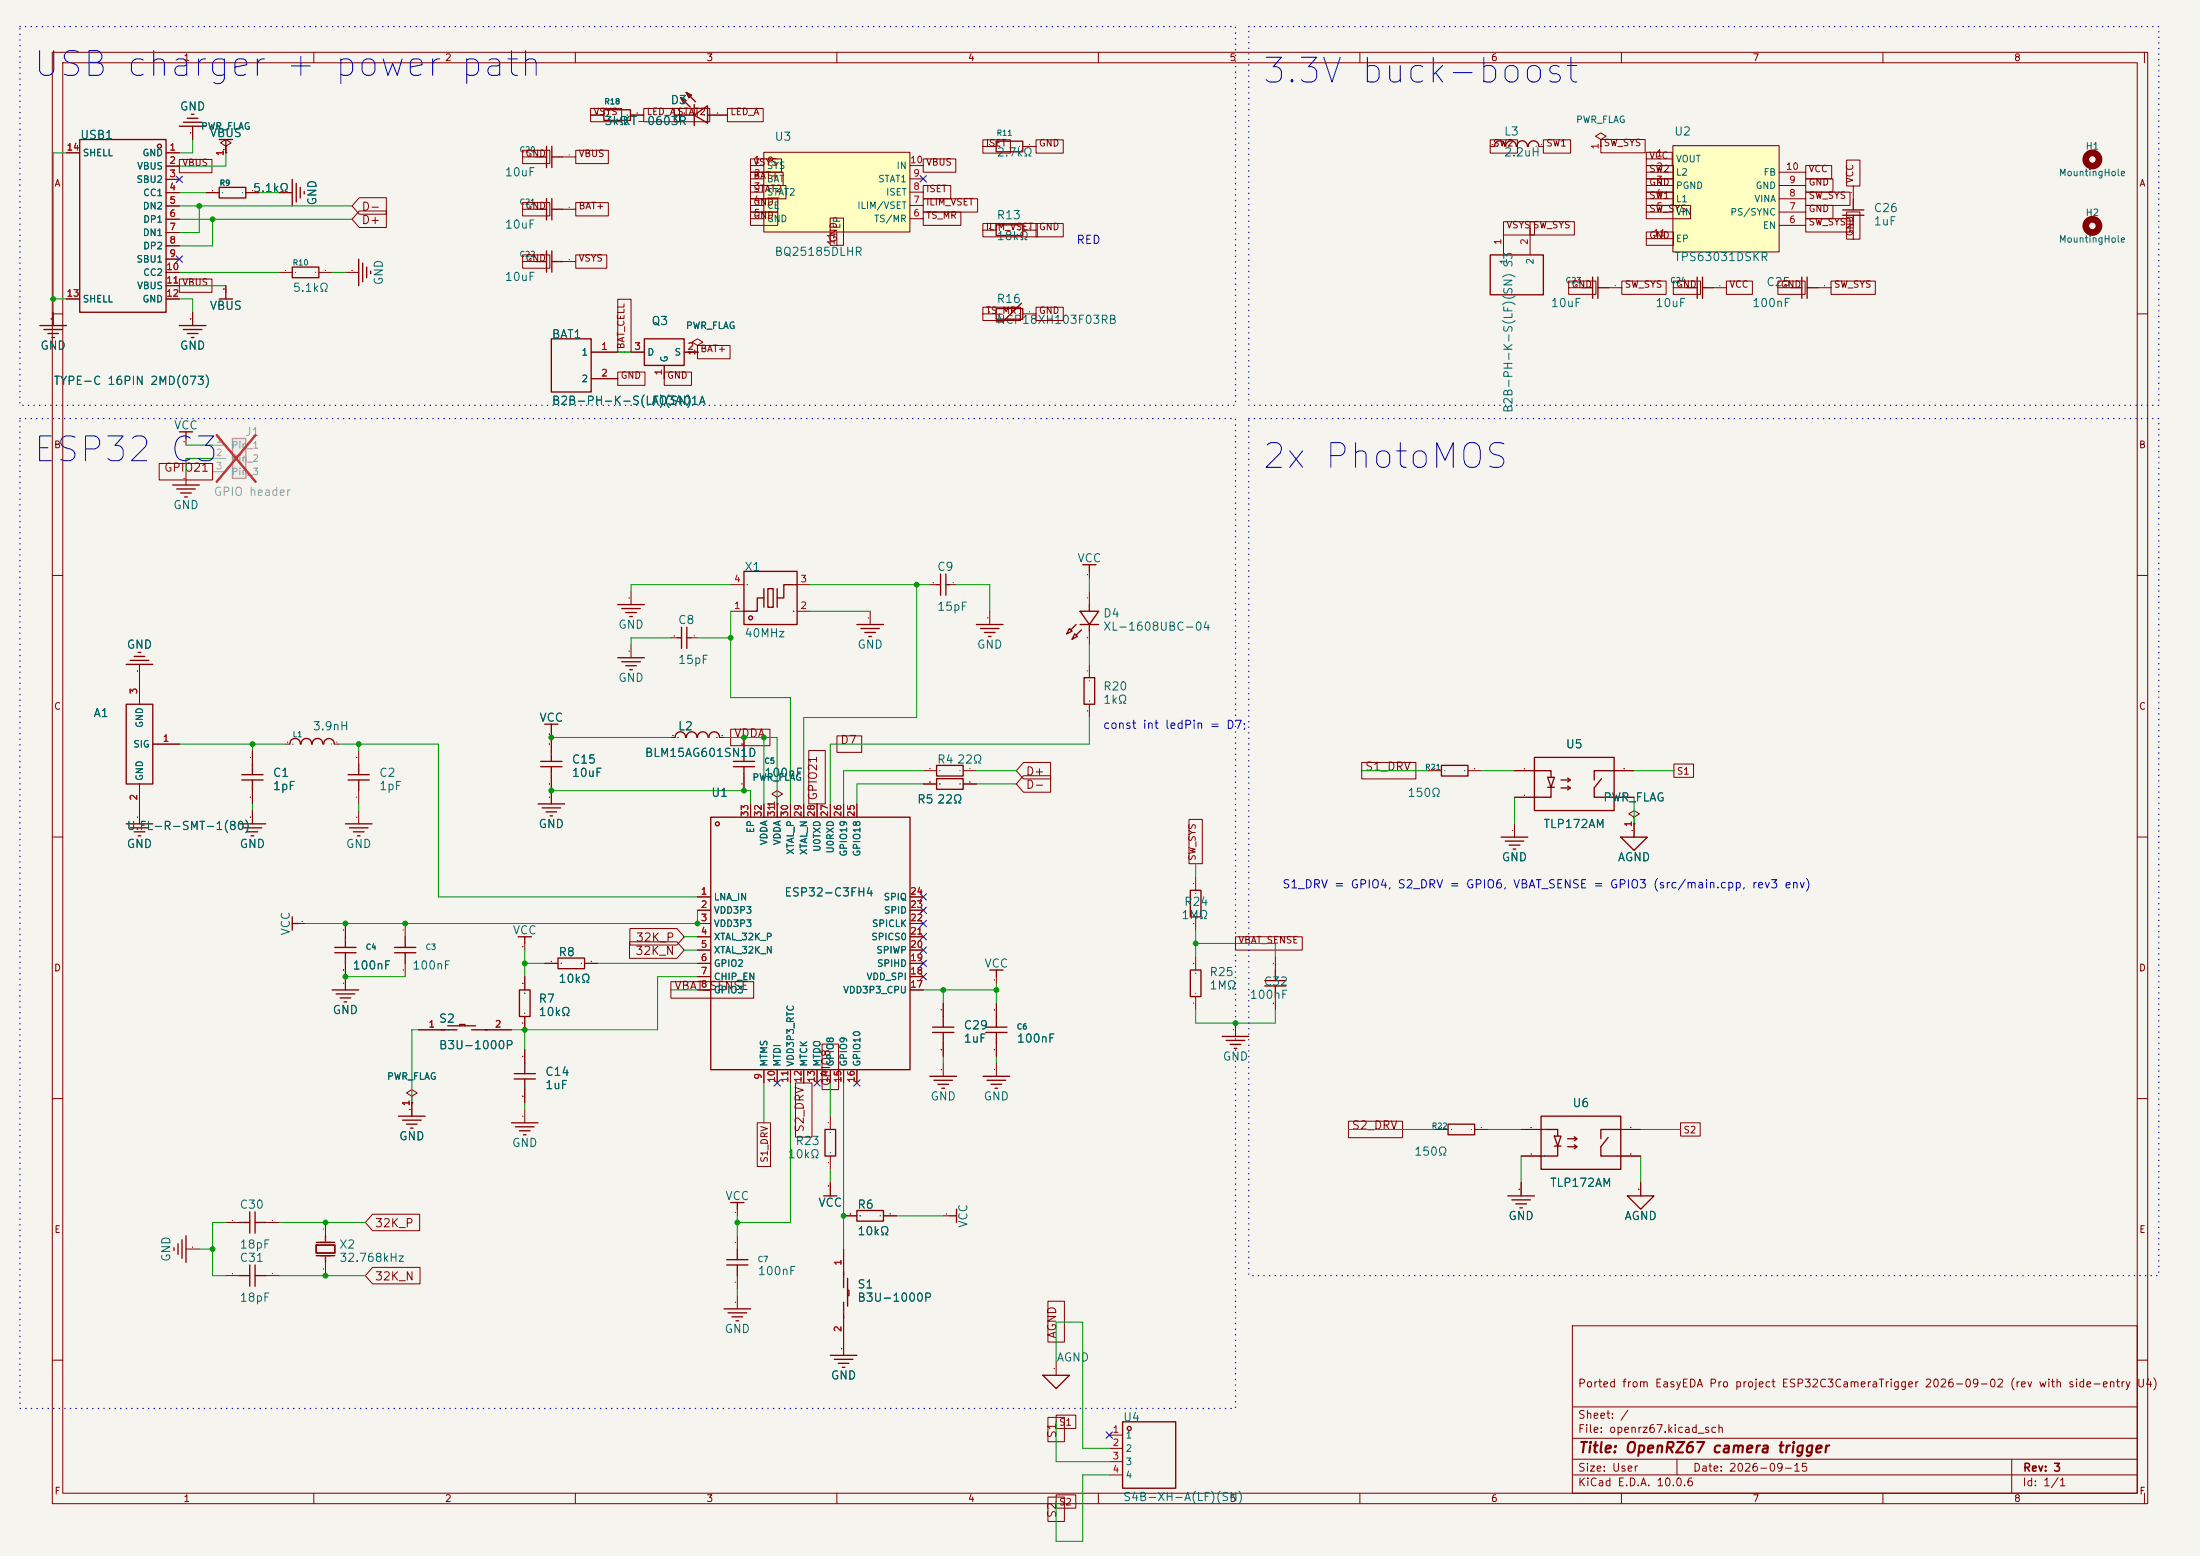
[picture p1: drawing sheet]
<svg xmlns="http://www.w3.org/2000/svg" width="421mm" height="297mm" viewBox="0 0 421 297" stroke-linecap="round" stroke-linejoin="round" font-family="sans-serif">
<path d="M0 0h420.6v297.4h-420.6z" fill="#f5f4ef" stroke="#f5f4ef" stroke-width=".19"/>
<g fill="none" stroke="#840000" stroke-width=".19">
<path d="M10 10h400.6v277.4h-400.6zM12 12h396.6v273.4h-396.6zM60 10v2M110 10v2M160 10v2M210 10v2M260 10v2M310 10v2M360 10v2M410 10v2M39.4 36.8h2.5M47 36.8h2.5"/>
<path d="M53.3 36.8h2.6M36.8 59.7v2.5M43.2 54.6v1.3M53.3 52.1h2.6M61 52.1h2.5M66 52.1h2.6M10 60h2M408.6 60h2M10 110h2M408.6 110h2M10 160h2M48.3 143.5v2.6"/>
<path d="M48.3 151.1v2.6M48.3 154.9v2.6M54.6 142.2h.8M64 142.2h.8M68.6 143.5v2.6M68.6 151.1v2.6M68.6 154.9v2.6M143.5 153.7v2.5M146 153.7v2.5M148.6 153.7v2.5M151.1 153.7v2.5M153.7 153.7v2.5"/>
<path d="M156.2 153.7v2.5M158.7 153.7v2.5M161.3 153.7v2.5M163.8 153.7v2.5M176.5 147.3h2.6M184.1 147.3h2.6M289.6 147.3h3.8M289.6 152.4h3.8M308.6 147.3h3.8M308.6 152.4h3.8M408.6 160h2M57.1 176.5h1.3"/>
<path d="M66 176.5v2.6M77.5 176.5v2.6M133.3 176.5h2.6M133.3 171.5h2.6M133.3 174h2.6M133.3 179.1h2.6M174 176.5h2.5M174 171.5h2.5M174 174h2.5M174 179.1h2.5M66 184.2v5M77.5 184.2v2.5"/>
<path d="M80 196.9h5.1M92.7 196.9h5.1M100.3 180.3v1.3M104.1 184.2h2.6M111.8 184.2h2.5M133.3 184.2h2.6M133.3 181.6h2.6M133.3 186.7h2.6M133.3 189.2h2.6M174 184.2h2.5M174 181.6h2.5M174 186.7h2.5"/>
<path d="M174 189.2h2.5M180.3 191.8v2.5M180.3 199.4v2.5M190.5 186.7v1.3M190.5 191.8v2.5M190.5 199.4v2.5M228.6 182.9v2.5M228.6 190.5v2.5M236.2 195.6v2.5M10 210h2M78.7 209.5l1.1-.6-1.1-.6-1 .6 1 .6v1.3M78.7 210.8h.1"/>
<path d="M78.7 210.8v2.6M100.3 200.7v2.5M100.3 208.3v2.5M100.3 212.1v2.5M146 204.5v2.5M148.6 204.5v2.5M151.1 204.5v2.5M153.7 204.5v2.5M156.2 204.5v2.5M158.7 204.5v2.5M161.3 204.5v2.5M163.8 204.5v2.5"/>
<path d="M180.3 203.2v2.5M190.5 203.2v2.5M274.3 215.9h2.6M281.9 215.9h2.6M290.8 215.9h3.8M309.9 215.9h3.8M408.6 210h2M35.6 238.8h2.5M43.2 233.7h2.5M50.8 233.7h2.5M62.2 233.7v2.5M161.3 238.8v5"/>
<path d="M180.3 232.4h1.3M290.8 221h3.8M309.9 221h3.8M313.7 226.1v2.5M10 260h2M62.2 241.3v2.5M161.3 251.5v7.6M300.6 253.4h108v32h-108zM408.6 260h2M201.9 260.3v2.6M300.6 278.9h108M300.6 274.9h108"/>
<path d="M300.6 268.9h108M320.6 278.9v3M384.6 278.9v6.5M60 285.4v2M110 285.4v2M160 285.4v2M210 285.4v2M260 285.4v2M300.6 281.9h108M310 285.4v2M360 285.4v2M410 285.4v2"/>
</g>
<g fill="none" stroke="#840000" stroke-width=".25">
<path d="M41.9 35.8h5.1v2h-5.1zM55.9 34.3v5.1M56.6 35.1v3.5M57.4 35.8v2M58.2 36.6v.5M41.9 57.2h2.5M43.2 55.9v1.3M55.9 51.1h5.1v2h-5.1zM68.6 49.5v5.1M69.3 50.3v3.5M70.1 51.1v2M70.9 51.8v.5"/>
<path d="M34.3 62.2h5.1M35.1 63h3.5M35.8 63.8h2M36.6 64.5h.5M45.7 157.5h5.1M46.2 149.1h4.1M46.2 148.1h4.1M46.5 158.2h3.5M47.2 159h2.1M48 159.8h.5M48.3 146.1v2M48.3 149.1v2"/>
<path d="M55.4 142.2a1.01 1.01 0 0 1 1-1.1 1.01 1.01 0 0 1 1 1.1M57.6 142.2a1.01 1.01 0 0 1 1-1.1 1.01 1.01 0 0 1 1 1.1M59.7 142.2a1.02 1.02 0 0 1 1-1.1 1.02 1.02 0 0 1 1 1.1M61.9 142.2a1.01 1.01 0 0 1 1-1.1 1.01 1.01 0 0 1 1 1.1M66 157.5h5.1M66.5 149.1h4.1M66.5 148.1h4.1M66.8 158.2h3.6M67.6 159h2M68.3 159.8h.5M68.6 146.1v2M68.6 149.1v2"/>
<path d="M135.9 156.2h38.1v48.3h-38.1zM179.1 146.3h5v2h-5zM293.4 144.8h15.2v10.1h-15.2zM293.4 147.3h3.1v1.3M295.9 148.6h1.3l-.7 1.9zM295.9 150.5h1.3M296.5 150.5v1.9h-3.1M298.4 149.1h1.8M298.4 150.6h1.8M299.7 148.7l.5 .4-.5 .4M299.7 150.2l.5 .4-.5 .4M306.2 148.8l-1.4 1.8v1.8h3.8"/>
<path d="M308.6 147.3h-3.8v1.8M55.9 175.3v2.5M55.9 176.5h1.2M66 179.1v2M77.5 179.1v2M99.1 179.1h2.5M100.3 179.1v1.2M63.5 189.2h5.1M64 182.1h4.1M64 181.1h4.1M64.3 190h3.5M65 190.8h2.1"/>
<path d="M65.8 191.5h.5M66 182.1v2.1M75.4 182.1h4.1M75.4 181.1h4.1M77.5 182.1v2.1M84.3 196.9h3.1M85.6 196.1h5.3M87.9 196.1v-.3h1v.3M90.2 196.9h3M106.7 183.1h5.1v2.1h-5.1zM178.3 197.4h4.1M178.3 196.3h4.1"/>
<path d="M180.3 194.3v2M180.3 197.4v2M188.5 197.4h4M188.5 196.3h4M189.2 185.4h2.6M190.5 185.4v1.3M190.5 194.3v2M190.5 197.4v2M227.6 185.4h2v5.1h-2zM233.7 198.1h5.1M234.4 198.9h3.6M235.2 199.6h2"/>
<path d="M76.2 213.4h5.1M77 214.1h3.5M77.7 214.9h2.1M78.5 215.6h.5M97.8 214.6h5.1M98.3 206.2h4.1M98.3 205.2h4.1M98.6 215.4h3.5M99.3 216.2h2M100.1 216.9h.5M100.3 203.2v2M100.3 206.2v2.1"/>
<path d="M177.8 205.7h5.1M178.6 206.5h3.5M179.3 207.3h2.1M180.1 208h.5M188 205.7h5M188.7 206.5h3.6M189.5 207.3h2M190.2 208h.6M236 200.4h.5M276.9 214.9h5v2h-5zM294.6 213.4h15.3v10.1h-15.3zM294.6 215.9h3.2v1.3"/>
<path d="M297.2 217.2h1.2l-.6 1.9zM297.2 219.1h1.2M297.8 219.1v1.9h-3.2M299.7 217.7h1.8M299.7 219.2h1.8M301 217.3l.5 .4-.5 .4M301 218.8l.5 .4-.5 .4M307.5 217.4l-1.4 1.8v1.8h3.8M309.9 215.9h-3.8v1.8M33.3 238.5v.5M34 237.7v2.1M34.8 237v3.5"/>
<path d="M35.6 236.2v5.1M45.7 233.7h2.1M47.8 231.6v4.1M48.8 233.7h2M48.8 231.6v4.1M60.5 238h3.5v1.5h-3.5zM60.5 237.5h3.5M62.2 236.2v1M181.6 232.4h1.3M182.9 231.1v2.6M311.1 228.6h5.1l-2.5 2.5zM60.5 240h3.5"/>
<path d="M62.2 240.3v1M158.7 259.1h5.1M159.5 259.8h3.6M161.3 243.1v3M161.3 248.9v3.1M162.1 246.6h.2v1h-.2M162.1 244.3v5.4M160.3 260.6h2M161 261.4h.5M199.4 262.9h5.1l-2.6 2.5z"/>
<circle cx="137.2" cy="157.5" r=".38"/>
</g>
<path d="M44.4 83.8h2.6v7.6h-2.6z" fill="#ebeae8"/>
<path d="M44.4 83.8h2.6v7.6h-2.6z" fill="none" stroke="#9c9b98" stroke-width=".25"/>
<path d="M40.6 85.1h2.6M40.6 87.6h2.6M40.6 90.2h2.6" fill="none" stroke="#9c9b98" stroke-width=".19"/>
<path d="M41.4 83.2l7.5 8.9M48.9 83.2l-7.5 8.9" fill="none" stroke="#e12e31" stroke-width=".46"/>
<g fill="none" stroke="#840000" stroke-width=".25">
<path d="M130.2 18.7l1 .5-.5 .5zM130.2 18.7l1.8 1.8M131.2 17.7l1 .5-.5 .5zM131.2 17.7l1.8 1.8M132.7 20v4M15.2 26.7h16.5v33h-16.5zM34.3 24.1h5.1M35.1 23.4h3.5M35.8 22.6h2M36.6 21.8h.5M41.9 26.7h2.5M43.2 26.7v1.2"/>
<path d="M102.5 30h2M104.5 28v4M105.5 30h2M105.5 28v4M115.5 21h5v2h-5zM132.7 22l2.6-1.8v3.3zM285.7 28a1.01 1.01 0 0 1 1-1.1 1.01 1.01 0 0 1 1 1.1M287.9 28a1.01 1.01 0 0 1 1-1.1 1.01 1.01 0 0 1 1 1.1M290 28a1.02 1.02 0 0 1 1-1.1 1.02 1.02 0 0 1 1 1.1M292.2 28a1.01 1.01 0 0 1 1-1.1 1.01 1.01 0 0 1 1 1.1M354.3 38.1v2M190.5 59h5v2h-5z"/>
<path d="M195.3 58l-3.6 3.5h-1.2M284.9 48.7h10.2v7.6h-10.2zM302.5 55h2M304.5 53v4M305.5 55h2M305.5 53v4M342.5 55h2M344.5 53v4M345.5 55h2M345.5 53v4M352.3 41.1h4.1M352.3 40.1h4.1"/>
<path d="M354.3 41.1v2.1M7.6 62.2h5.1M8.4 63h3.5M9.1 63.8h2.1M9.9 64.5h.5M33 92.7h5.1M33.8 93.5h3.5M34.3 82.6h2.5M34.5 94.2h2.1M35.3 95h.5M35.6 82.6v1.2M24.1 134.6h5.1v15.3h-5.1z"/>
<path d="M24.1 127h5.1M24.9 126.2h3.5M25.7 125.5h2M26.4 124.7h.5M24.1 157.5h5.1M24.9 158.2h3.5M25.7 159h2M26.4 159.8h.5M275.6 146.3h5.1v2h-5.1zM227.6 170.2h2v5.1h-2zM287 160h5.1M287.8 160.8h3.5"/>
<path d="M288.5 161.5h2.1M289.3 162.3h.5M309.9 160h5.1l-2.6 2.6zM241.8 188.5h4.1M241.8 187.5h4.1M243.8 185.4v2.1M243.8 188.5v2M157.7 215.9h2.1v5.1h-2.1zM139.7 229.9h2.5M141 229.9v1.2M141 238.8v2M157.5 228.6h2.5"/>
<path d="M158.7 227.3v1.3M163.8 231.4h5.1v2h-5.1zM288.3 228.6h5.1M289.1 229.4h3.5M289.8 230.1h2M290.6 230.9h.5M45.7 243.8h2.1M47.8 241.8v4.1M48.8 243.8h2M48.8 241.8v4.1M138.4 250.2h5.1M138.9 240.8h4.1"/>
<path d="M138.9 241.8h4.1M139.2 251h3.5M140 251.7h2M140.7 252.5h.5M141 241.8v2M214.6 271.8h10.2v12.7h-10.2z"/>
<circle cx="30.5" cy="27.9" r=".38"/>
<circle cx="215.9" cy="273" r=".38"/>
</g>
<g fill="none" stroke="#840000" stroke-width=".19">
<path d="M12.7 29.2h2.5M31.7 29.2h2.6M31.7 31.8h2.6M31.7 34.3h2.6M31.7 36.8h2.6M31.7 39.4h2.6M36.8 24.1v2.6M42.2 27.3l1-.6 1 .6-1 .6v1.3v-1.3zM43.2 29.2h.1M99.9 30h2.6M107.5 30h2.6M112.9 22h2.6"/>
<path d="M120.5 22h2.6M128.9 22h3.8M135.3 22h3.8M284.9 28h.8M294.3 28h.8M354.3 35.6v2.5M10.2 59.7v2.5M12.7 57.2h2.5M31.7 41.9h2.6M31.7 44.5h2.6M31.7 47h2.6M31.7 49.5h2.6"/>
<path d="M31.7 52.1h2.6M31.7 54.6h2.6M31.7 57.2h2.6M287.5 43.7v5M292.5 43.7v5M299.9 55h2.6M307.5 55h2.6M339.9 55h2.6M347.5 55h2.6M354.3 43.2v2.5M187.9 60h2.6M195.5 60h2.6"/>
<path d="M35.6 83.8v1.3M35.6 90.2v2.5M26.7 127v7.6M26.7 149.9v7.6M29.2 142.2h5.1M273 147.3h2.6M280.7 147.3h2.5M289.6 157.5v2.5M312.4 156.2l1-.6-1-.7-1 .7 1 .6v1.3M312.4 157.5h.1M312.4 157.5v2.5M228.6 167.6v2.6"/>
<path d="M228.6 175.3v2.5M243.8 182.9v2.5M243.8 190.5v2.5M158.7 213.4v2.5M141 231.1v1.3M141 236.2v2.6M158.7 221v2.5M158.7 226.1v1.2M161.3 232.4h2.5M168.9 232.4h2.5M290.8 226.1v2.5M43.2 243.8h2.5"/>
<path d="M50.8 243.8h2.5M141 243.8v2.6M141 247.6v2.6M212.1 274.3h2.5M212.1 276.9h2.5M212.1 279.4h2.5M212.1 281.9h2.5"/>
</g>
<g fill="none" stroke="#840000" stroke-width="1.3">
<circle cx="400.1" cy="30.5" r="1.27"/>
<circle cx="400.1" cy="43.2" r="1.27"/>
</g>
<path d="M319.8 27.8h20.4v20.4h-20.4z" fill="#ffffc2"/>
<g fill="none" stroke="#840000" stroke-width=".19">
<path d="M187.9 28h2.6M195.5 28h2.6M306.1 26.7l1-.7-1-.6-1 .6 1 .7v1.2M306.1 27.9h.1M314.8 30.4h5M314.8 32.9h5M314.8 35.5h5M314.8 38h5M319.8 27.8h20.4v20.4h-20.4zM340.2 32.9h5M340.2 35.5h5M340.2 38h5"/>
<path d="M99.9 50h2.6M99.9 40h2.6M107.5 50h2.6M107.5 40h2.6M187.9 44h2.6M195.5 44h2.6M314.8 40.5h5M314.8 45.6h5M340.2 40.5h5M340.2 43.1h5M113 67.3h5.1M113 72.4h5.1"/>
<path d="M139.7 116.8h2.5M139.7 111.8h2.5M152.4 116.8h2.5M152.4 111.8h2.5M166.4 116.8v2.6M189.2 116.8v2.6M208.3 113v2.6M105.4 139.7v3.8M120.6 123.2v2.5M128.3 121.9h1.2M132.1 121.9h1.2M208.3 120.7v2.5"/>
<path d="M208.3 127v2.5M208.3 134.6v2.6M105.4 148.6v5.1M128.3 141h.7M137.7 141h.7M142.2 141v2.5M142.2 148.6v2.5M148.6 152.4l1-.6-1-.7-1 .7 1 .6v1.3M148.6 153.7h.1"/>
</g>
<g fill="none" stroke="#840000" stroke-width=".25">
<path d="M104.5 38v4M105.5 38v4M190.5 27h5v2h-5zM102.5 50h2M102.5 40h2M104.5 48v4M105.5 50h2M105.5 48v4M105.5 40h2M190.5 43h5v2h-5zM105.4 64.8h7.6v10.1h-7.6zM130.3 119.9v4.1"/>
<path d="M131.3 119.9v4.1M142.2 109.2h10.2v10.2h-10.2zM146 114.3h-1.2v2.5h-2.6M146 112.5v3.6M146.8 112.5h1v3.6h-1zM148.6 112.5v3.6M152.4 111.8h-2.5v2.5h-1.3M163.8 119.4h5.1M186.7 119.4h5.1M205.7 119.4l-1 1M206.5 116.8h3.6l-1.8 2.6zM206.5 119.4h3.6"/>
<path d="M208.3 115.6v1.2M208.3 119.4v1.3M104.1 138.4h2.6M105.4 138.4v1.3M118.1 125.7h5.1M118.9 126.5h3.5M119.6 127.3h2.1M120.4 128h.5M129.5 121.9h.8M131.3 121.9h.8M164.6 120.1h3.5M165.4 120.9h2"/>
<path d="M166.1 121.7h.5M187.5 120.1h3.5M188.2 120.9h2M189 121.7h.5M204.5 120.1l.5 .6-1 .5zM205.5 121.2l.5 .5-1 .5zM206.8 120.4l-1.1 1M207.3 129.5h2v5.1h-2zM102.9 153.7h5M103.4 146.6h4M103.4 145.5h4M103.6 154.4h3.6"/>
<path d="M104.4 155.2h2M105.2 156h.5M105.4 143.5v2M105.4 146.6v2M129.1 141a1.01 1.01 0 0 1 1-1.1 1.01 1.01 0 0 1 1 1.1M131.2 141a1.01 1.01 0 0 1 1-1.1 1.01 1.01 0 0 1 1 1.1M133.3 141a1.02 1.02 0 0 1 1.1-1.1 1.02 1.02 0 0 1 1 1.1M135.6 141a1.01 1.01 0 0 1 1-1.1 1.01 1.01 0 0 1 1 1.1M140.2 146.6h4.1M140.2 145.5h4.1M142.2 143.5v2M142.2 146.6v2"/>
<circle cx="143.5" cy="118.1" r=".38"/>
</g>
<path d="M146 29.1h28v15.3h-28z" fill="#ffffc2"/>
<g fill="none" stroke="#840000" stroke-width=".19">
<path d="M12.7 29.2h2.5M31.7 36.8h2.6M31.7 29.2h2.6M31.7 31.8h2.6M31.7 34.3h2.6M31.7 39.4h2.6M34.3 30.5h6.2v2.5h-6.2zM36.8 24.1v2.6M39.4 36.8h2.5M43.2 29.2h.1M43.2 27.9v1.3M47 36.8h2.5"/>
<path d="M53.3 36.8h2.6M68.7 37.8h5.2v3.1h-5.2l-1.4-1.5zM99.9 38.7h5.2v2.6h-5.2zM99.9 28.7h5.2v2.6h-5.2zM110.1 38.7h6.2v2.6h-6.2zM110.1 28.7h6.2v2.6h-6.2zM112.9 20.7h6v2.6h-6zM112.9 22h2.6M120.5 22h2.6M123.1 20.7h6.8v2.6h-6.8zM128.9 20.7h6.8v2.6h-6.8zM128.9 22h3.8"/>
<path d="M135.3 22h3.8M139.1 20.7h6.8v2.6h-6.8zM143.5 38h5.2v2.5h-5.2zM143.5 35.5h6.8v2.5h-6.8zM143.5 32.9h6.2v2.6h-6.2zM143.5 30.4h5.9v2.5h-5.9zM143.5 31.7h2.5M143.5 34.2h2.5M143.5 36.7h2.5M143.5 39.3h2.5M146 29.1h28v15.3h-28zM174 31.7h2.5"/>
<path d="M174 34.2h2.5M174 36.7h2.5M174 39.3h2.5M176.5 30.4h6.2v2.5h-6.2zM176.5 35.5h5.3v2.5h-5.3zM176.5 38h10.4v2.5h-10.4zM187.9 26.7h5.3v2.6h-5.3zM198.1 26.7h5.2v2.6h-5.2zM284.9 26.7h5.2v2.6h-5.2zM295.1 26.7h5.2v2.6h-5.2zM306.1 26.7h8.4v2.5h-8.4zM314.8 31.6h5.2v2.6h-5.2z"/>
<path d="M314.8 29.1h4.9v2.6h-4.9zM314.8 34.2h5.2v2.5h-5.2zM314.8 39.3h8.4v2.5h-8.4zM314.8 36.7h5.2v2.6h-5.2zM345.2 31.6h5v2.6h-5zM345.2 34.2h5.2v2.5h-5.2zM345.2 36.7h8.5v2.6h-8.5zM345.2 39.3h5.2v2.5h-5.2zM353.1 30.6h2.5v5h-2.5zM10.2 59.7v2.5M12.7 57.2h2.5M31.7 41.9h2.6"/>
<path d="M31.7 44.5h2.6M31.7 47h2.6M31.7 49.5h2.6M31.7 52.1h2.6M31.7 54.6h2.6M31.7 57.2h2.6M34.3 53.3h6.2v2.6h-6.2zM36.8 59.7v2.5M43.2 54.6v1.3M68.7 40.3h5.2v3.2h-5.2l-1.4-1.6zM99.9 48.7h5.2v2.6h-5.2zM110.1 48.7h5.9v2.6h-5.9z"/>
<path d="M118.1 57.2h2.6v10.1h-2.6zM143.5 40.5h5.2v2.6h-5.2zM143.5 41.8h2.5M158.7 41.7h2.6v5.2h-2.6zM160 44.4v2.5M174 41.8h2.5M176.5 40.5h7.2v2.6h-7.2zM187.9 58.7h7.2v2.6h-7.2zM187.9 42.7h10.4v2.6h-10.4zM198.1 58.7h5.2v2.6h-5.2zM198.1 42.7h5.2v2.6h-5.2zM287.5 42.4h5.9v2.5h-5.9z"/>
<path d="M292.5 42.4h8.5v2.5h-8.5zM299.9 53.7h5.2v2.6h-5.2zM310.1 53.7h8.5v2.6h-8.5zM314.8 44.3h5.2v2.6h-5.2zM319.9 53.7h5.2v2.6h-5.2zM319.9 55h2.6M327.5 55h2.6M330.1 53.7h4.9v2.6h-4.9zM339.9 53.7h5.2v2.6h-5.2zM345.2 41.8h8.5v2.6h-8.5zM350.1 53.7h8.5v2.6h-8.5zM353.1 40.5h2.5v5.2h-2.5z"/>
<path d="M113 67.3h5.1M113 72.4h5.1M118.1 71.1h5.2v2.6h-5.2zM120.6 67.3h2.6M127 71.1h5.2v2.6h-5.2zM127 69.9v2.5M130.8 67.3h2.5M133.3 66l1.1-.6-1.1-.6-1 .6 1 .6v1.3M133.3 67.3h.1M133.3 66h6.3v2.6h-6.3zM30.4 88.6h10.2v3.1h-10.2zM120.6 113v2.6"/>
<path d="M177.8 111.8h1.3M181.6 111.8h1.3M208.3 109.2v1.3M26.7 127v7.6M105.4 139.7v3.8M139.7 139.4h7.5v3.1h-7.5zM26.7 149.9v7.6M29.2 142.2h5.1M48.3 143.5v2.6M48.3 151.1v2.6M48.3 154.9v2.6M105.4 148.6v5.1"/>
<path d="M128.3 141h.7M137.7 141h.7M142.2 141v2.5M142.2 148.6v2.5M143.5 153.7v2.5M146 153.7v2.5M148.6 153.7h.1M148.6 153.7v2.5M151.1 153.7v2.5M153.7 153.7v2.5M154.6 143.5h3.2v10.2h-3.2zM156.2 153.7v2.5"/>
<path d="M158.7 153.7v2.5M160 140.7h4.7v3.1h-4.7zM161.3 153.7v2.5M163.8 153.7v2.5M176.5 149.9h2.6M184.1 149.9h2.6M195.7 148.3h5.2v3.1h-5.2l-1.4-1.5zM195.7 145.7h5.2v3.2h-5.2l-1.4-1.6zM227.3 156.6h2.6v8.5h-2.6zM260.3 145.7h10.4v3.2h-10.4zM289.6 147.3h3.8M289.6 152.4h3.8"/>
<path d="M289.6 157.5v2.5M308.6 147.3h3.8M308.6 152.4h3.8M312.4 157.5h.1M312.4 157.5v2.5M320 146h3.8v2.6h-3.8zM66 176.5v2.6M120.4 177.5h9l1.4 1.6-1.4 1.5h-9zM133.3 171.5h2.6M133.3 174h2.6M133.3 176.5h2.6M133.3 179.1h2.6"/>
<path d="M174 171.5h2.5M174 174h2.5M174 176.5h2.5M174 179.1h2.5M236.2 179.1h12.8v2.5h-12.8zM66 184.2v5M80 196.9h5.1M92.7 196.9h5.1M100.3 186.7v2.5M100.3 194.3v2.6M104.1 184.2h2.6M111.8 184.2h2.5"/>
<path d="M120.4 180h9l1.4 1.6-1.4 1.6h-9zM128.3 187.7h15.8v3.1h-15.8zM133.3 181.6h2.6M133.3 184.2h2.6M133.3 186.7h2.6M133.3 189.2h2.6M157.2 199.6h3.1v8.7h-3.1zM174 181.6h2.5M174 184.2h2.5M174 186.7h2.5M174 189.2h2.5M180.3 191.8v2.5"/>
<path d="M180.3 199.4v2.5M190.5 191.8v2.5M190.5 199.4v2.5M78.7 210.8h.1M78.7 210.8v2.6M100.3 200.7v2.5M100.3 208.3v2.5M144.8 214.6h2.5v8.4h-2.5zM146 204.5v2.5M148.6 204.5v2.5M151.1 204.5v2.5M152.1 207h3.1v10.4h-3.1z"/>
<path d="M153.7 204.5v2.5M156.2 204.5v2.5M158.7 204.5v2.5M161.3 204.5v2.5M163.8 204.5v2.5M257.8 214.3h10.4v3.2h-10.4zM290.8 215.9h3.8M309.9 215.9h3.8M321.3 214.6h3.8v2.6h-3.8zM71.2 232.1h9v3.2h-9l-1.4-1.6zM158.7 226.1v1.2M161.3 232.4h2.5"/>
<path d="M161.3 238.8v5M168.9 232.4h2.5M290.8 221h3.8M290.8 226.1v2.5M309.9 221h3.8M313.7 226.1v2.5M71.2 242.3h9.1v3.1h-9.1l-1.4-1.6zM161.3 251.5v7.6M200.4 248.7h3.1v7.8h-3.1zM200.4 270.9h3.1v4.7h-3.1zM201.9 270.5h3.8v2.6h-3.8zM200.4 286.2h3.1v4.6h-3.1z"/>
<path d="M201.9 285.7h3.8v2.6h-3.8z"/>
<circle cx="147.3" cy="30.4" r=".38"/>
</g>
<path d="M146.8 37.8h2.1" fill="none" stroke="#006464" stroke-width=".19"/>
<g fill="none" stroke="#840000" stroke-width=".25">
<path d="M322.5 55h2M324.5 53v4M325.5 55h2M325.5 53v4M123.2 64.8h7.6v5.1h-7.6zM118.1 115.6h5.1M118.9 116.3h3.5M119.6 117.1h2.1M120.4 117.9h.5M179.1 111.8h.7M179.8 109.7v4.1M180.8 111.8h.8"/>
<path d="M180.8 109.7v4.1M207 108h2.5M208.3 108v1.2M179.1 148.8h5v2.1h-5zM99.3 189.2h2v5.1h-2z"/>
</g>
<g fill="none" stroke="#009600" stroke-width=".19">
<path d="M12.7 29.2h-2.5v30.5M34.3 39.4h33M34.3 36.8h5.1M36.8 26.7v2.5h-2.5M38.1 39.4v5.1h-3.8M43.2 29.2v2.6h-8.9M49.5 36.8h3.8M10.2 57.2h2.5M34.3 57.2h2.5v2.5M34.3 54.6h8.9M34.3 52.1h19M34.3 41.9h33"/>
<path d="M40.6 41.9v5.1h-6.3M63.5 52.1h2.5M118.1 67.3h2.5M35.6 85.1h5M40.6 87.6h-5v2.6M139.7 116.8v16.6h11.4v20.3M139.7 111.8h-19.1v1.2M154.9 111.8h22.9M154.9 116.8h11.5M175.3 111.8v25.4h-21.6v16.5M182.9 111.8h6.3v5M208.3 110.5v2.5"/>
<path d="M128.3 121.9h-7.7v1.3M133.3 121.9h6.4M208.3 137.2v5h-49.6v11.5M208.3 123.2v3.8M34.3 142.2h20.3M48.3 142.2v1.3M48.3 153.7v1.2M64.8 142.2h19v29.3h49.5M68.6 142.2v1.3M68.6 153.7v1.2M105.4 151.1h38.1v2.6M105.4 141h22.9"/>
<path d="M138.4 141h10.2v12.7M146 141v12.7M176.5 147.3h-15.2v6.4M176.5 149.9h-12.7v3.8M186.7 147.3h7.6M186.7 149.9h7.6M260.3 147.3h12.7M283.2 147.3h6.4M289.6 152.4v5.1M312.4 147.3h7.6M312.4 152.4v5.1M130.8 179.1h2.5"/>
<path d="M133.3 174v2.5h-74.9M228.6 165.1v2.5M228.6 177.8v5.1M66 186.7h11.5M80 196.9h-1.3v13.9M100.3 184.2h3.8M100.3 181.6v5.1M100.3 196.9v3.8M114.3 184.2h19M128.3 189.2h5M130.8 181.6h2.5M133.3 186.7h-7.6v10.2h-27.9"/>
<path d="M176.5 189.2h14M180.3 189.2v2.6M190.5 188v3.8M228.6 193v2.6h15.2v-2.6M228.6 180.3h15.2v2.6M100.3 210.8v1.3M146 207v7.6M151.1 207v26.7h-10.1M158.7 207v6.4M161.3 207v31.8M180.3 201.9v1.3M190.5 201.9v1.3"/>
<path d="M257.8 215.9h16.5M284.5 215.9h6.3M313.7 215.9h7.6M38.1 238.8h2.5M43.2 233.7h-2.6v10.1h2.6M53.3 233.7h16.5M141 232.4v3.8M158.7 223.5v2.6M171.4 232.4h8.9M290.8 221v5.1M313.7 221v5.1M53.3 243.8h16.5"/>
<path d="M141 246.4v1.2M201.9 260.3v-7.6h5.1v24.2h5.1M201.9 271.8v7.6h10.2M212.1 281.9h-5.1v12.7h-5.1v-7.6"/>
</g>
<g fill="none" stroke="#000084" stroke-width=".19">
<path d="M33.7 33.7l1.2 1.2M34.9 33.7l-1.2 1.2M175.9 33.6l1.2 1.2M177.1 33.6l-1.2 1.2M33.7 48.9l1.2 1.2M34.9 48.9l-1.2 1.2M175.9 175.9l1.2 1.2M175.9 178.5l1.2 1.2M175.9 173.4l1.2 1.2M175.9 170.8l1.2 1.3M177.1 175.9l-1.2 1.2M177.1 178.5l-1.2 1.2"/>
<path d="M177.1 173.4l-1.2 1.2M177.1 170.8l-1.2 1.3M175.9 186.1l1.2 1.2M175.9 183.5l1.2 1.3M175.9 181l1.2 1.2M177.1 186.1l-1.2 1.2M177.1 183.5l-1.2 1.3M177.1 181l-1.2 1.2M148 206.4l1.2 1.2M149.2 206.4l-1.2 1.2M155.6 206.4l1.2 1.2M156.8 206.4l-1.2 1.2"/>
<path d="M163.2 206.4l1.2 1.2M164.4 206.4l-1.2 1.2M211.5 273.7l1.2 1.2M212.7 273.7l-1.2 1.2"/>
</g>
<path d="M3.8 5.1h232.4v72.4h-232.4zM238.8 5.1h173.9v72.4h-173.9zM3.8 80h232.4v189.2h-232.4zM238.8 80h173.9v163.8h-173.9z" fill="none" stroke="#0000c2" stroke-width=".25" stroke-dasharray=".1 1"/>
<g fill="#009600" stroke="#009600" stroke-width=".19">
<circle cx="10.2" cy="57.2" r=".46"/>
<circle cx="38.1" cy="39.4" r=".46"/>
<circle cx="40.6" cy="41.9" r=".46"/>
<circle cx="68.6" cy="142.2" r=".46"/>
<circle cx="48.3" cy="142.2" r=".46"/>
<circle cx="139.7" cy="121.9" r=".46"/>
<circle cx="161.3" cy="232.4" r=".46"/>
<circle cx="180.3" cy="189.2" r=".46"/>
<circle cx="141" cy="233.7" r=".46"/>
<circle cx="190.5" cy="189.2" r=".46"/>
<circle cx="236.2" cy="195.6" r=".46"/>
<circle cx="66" cy="176.5" r=".46"/>
<circle cx="77.5" cy="176.5" r=".46"/>
<circle cx="66" cy="186.7" r=".46"/>
<circle cx="105.4" cy="151.1" r=".46"/>
<circle cx="105.4" cy="141" r=".46"/>
<circle cx="100.3" cy="196.9" r=".46"/>
<circle cx="100.3" cy="184.2" r=".46"/>
<circle cx="142.2" cy="151.1" r=".46"/>
<circle cx="228.6" cy="180.3" r=".46"/>
<circle cx="175.3" cy="111.8" r=".46"/>
<circle cx="142.2" cy="141" r=".46"/>
<circle cx="146" cy="141" r=".46"/>
<circle cx="62.2" cy="243.8" r=".46"/>
<circle cx="62.2" cy="233.7" r=".46"/>
<circle cx="133.3" cy="176.5" r=".46"/>
<circle cx="40.6" cy="238.8" r=".46"/>
</g>
<g font-size="4.7" fill="#0000c2">
<text x="6" y="15.8">USB charger + power path</text>
<text x="240.9" y="17.1">3.3V buck-boost</text>
<text x="6" y="89.5">ESP32 C3</text>
<text x="240.9" y="90.8">2x PhotoMOS</text>
</g>
<text font-size="2" fill="#840000" x="301.6" y="278.2">Title: OpenRZ67 camera trigger</text>
<g font-size="1.6" fill="#006464">
<text x="34.3" y="21.5">GND</text>
<text x="128.1" y="20.3">D3</text>
<text x="15.2" y="27">USB1</text>
<text x="40" y="26.6">VBUS</text>
<text x="115.4" y="24.3">3kΩ</text>
<text x="118.9" y="24.3">KT-0603R</text>
<text x="148" y="27.3">U3</text>
<text x="287.4" y="26.3">L3</text>
<text x="320" y="26.3">U2</text>
<text x="96.4" y="34.1">10uF</text>
<text x="190.4" y="30.3">2.7kΩ</text>
<text x="287.4" y="30.3">2.2uH</text>
<text x="48.2" y="37.1">5.1kΩ</text>
<text x="60.9" y="39.4" transform="rotate(-90 60.9 39.4)">GND</text>
<text x="358.1" y="40.9">C26</text>
<text x="96.4" y="44.1">10uF</text>
<text x="190.4" y="42.3">R13</text>
<text x="190.4" y="46.3">18kΩ</text>
<text x="358.1" y="43.5">1uF</text>
<text x="148" y="49.3">BQ25185DLHR</text>
<text x="320" y="50.3">TPS63031DSKR</text>
<text x="40" y="59.6">VBUS</text>
<text x="55.9" y="56.2">5.1kΩ</text>
<text x="73.6" y="54.6" transform="rotate(-90 73.6 54.6)">GND</text>
<text x="96.4" y="54.1">10uF</text>
<text x="190.4" y="58.3">R16</text>
<text x="296.4" y="59.1">10uF</text>
<text x="316.4" y="59.1">10uF</text>
<text x="334.9" y="59.1">100nF</text>
<text x="337.6" y="55.1">C25</text>
<text x="105.4" y="65.1">BAT1</text>
<text x="124.4" y="62.5">Q3</text>
<text x="190.4" y="62.3">NCP18XH103F03RB</text>
<text x="7.6" y="67.2">GND</text>
<text x="34.3" y="67.2">GND</text>
<text x="10.1" y="74">TYPE-C 16PIN 2MD(073)</text>
<text x="105.4" y="77.8">B2B-PH-K-S(LF)(SN)</text>
<text x="124.4" y="77.8">AO3401A</text>
<text x="33.2" y="82.5">VCC</text>
<text x="289.6" y="79.1" transform="rotate(-90 289.6 79.1)">B2B-PH-K-S(LF)(SN) S3</text>
<text x="33" y="97.7">GND</text>
<text x="205.9" y="107.9">VCC</text>
<text x="142.2" y="109.5">X1</text>
<text x="179.1" y="109.5">C9</text>
<text x="129.5" y="119.7">C8</text>
<text x="179.1" y="117.1">15pF</text>
<text x="210.8" y="118.4">D4</text>
<text x="24.1" y="124.4">GND</text>
<text x="118.1" y="120.6">GND</text>
<text x="142.2" y="122.2">40MHz</text>
<text x="163.8" y="124.4">GND</text>
<text x="186.7" y="124.4">GND</text>
<text x="210.8" y="120.9">XL-1608UBC-04</text>
<text x="118.1" y="130.7">GND</text>
<text x="129.5" y="127.3">15pF</text>
<text x="17.8" y="137.5">A1</text>
<text x="210.8" y="132.4">R20</text>
<text x="210.8" y="134.9">1kΩ</text>
<text x="59.7" y="140">3.9nH</text>
<text x="103" y="138.4">VCC</text>
<text x="129.5" y="140">L2</text>
<text x="299.3" y="143.4">U5</text>
<text x="52.1" y="148.9">C1</text>
<text x="72.4" y="148.9">C2</text>
<text x="109.2" y="146.3">C15</text>
<text x="109.2" y="148.9">10uF</text>
<text x="123.2" y="145.1">BLM15AG601SN1D</text>
<text x="146" y="148.9">100nF</text>
<text x="179.1" y="146.3">R4</text>
<text x="182.9" y="146.3">22Ω</text>
<text x="52.1" y="151.4">1pF</text>
<text x="72.4" y="151.4">1pF</text>
<text x="135.9" y="152.7">U1</text>
<text x="175.2" y="154">R5</text>
<text x="179.1" y="154">22Ω</text>
<text x="269" y="152.7">150Ω</text>
<text x="306.4" y="153.6">PWR_FLAG</text>
<text x="24.1" y="159">U.FL-R-SMT-1(80)</text>
<text x="102.9" y="158.7">GND</text>
<text x="295" y="158.7">TLP172AM</text>
<text x="24.1" y="162.5">GND</text>
<text x="45.7" y="162.5">GND</text>
<text x="66" y="162.5">GND</text>
<text x="287" y="165">GND</text>
<text x="309.2" y="165">AGND</text>
<text x="149.8" y="171.7">ESP32-C3FH4</text>
<text x="226.3" y="173.5">R24</text>
<text x="55.8" y="178.9" transform="rotate(-90 55.8 178.9)">VCC</text>
<text x="97.9" y="179">VCC</text>
<text x="225.7" y="176.1">1MΩ</text>
<text x="67.3" y="185.7">100nF</text>
<text x="78.7" y="185.7">100nF</text>
<text x="106.7" y="183.2">R8</text>
<text x="188.1" y="185.3">VCC</text>
<text x="106.7" y="188.3">10kΩ</text>
<text x="231.1" y="187">R25</text>
<text x="231.1" y="189.5">1MΩ</text>
<text x="238.8" y="191.3">100nF</text>
<text x="241.5" y="188.8">C32</text>
<text x="63.5" y="194.2">GND</text>
<text x="83.8" y="195.9">S2</text>
<text x="102.9" y="192.1">R7</text>
<text x="102.9" y="194.6">10kΩ</text>
<text x="184.1" y="197.1">C29</text>
<text x="83.8" y="201">B3U-1000P</text>
<text x="184.1" y="199.7">1uF</text>
<text x="194.3" y="199.7">100nF</text>
<text x="233.7" y="203.1">GND</text>
<text x="104.1" y="206">C14</text>
<text x="104.1" y="208.6">1uF</text>
<text x="177.8" y="210.7">GND</text>
<text x="187.9" y="210.7">GND</text>
<text x="300.5" y="212">U6</text>
<text x="76.2" y="218.4">GND</text>
<text x="97.8" y="219.6">GND</text>
<text x="150.5" y="221.8">10kΩ</text>
<text x="152" y="219.3">R23</text>
<text x="270.3" y="221.3">150Ω</text>
<text x="296.3" y="227.3">TLP172AM</text>
<text x="45.7" y="231.4">C30</text>
<text x="138.6" y="229.8">VCC</text>
<text x="156.3" y="231.1">VCC</text>
<text x="163.8" y="231.4">R6</text>
<text x="288.3" y="233.6">GND</text>
<text x="310.5" y="233.6">AGND</text>
<text x="45.7" y="239.1">18pF</text>
<text x="64.8" y="239.1">X2</text>
<text x="163.8" y="236.5">10kΩ</text>
<text x="185.3" y="234.8" transform="rotate(-90 185.3 234.8)">VCC</text>
<text x="32.9" y="241.3" transform="rotate(-90 32.9 241.3)">GND</text>
<text x="45.7" y="241.6">C31</text>
<text x="64.8" y="241.6">32.768kHz</text>
<text x="144.8" y="244.1">100nF</text>
<text x="45.7" y="249.2">18pF</text>
<text x="163.8" y="246.7">S1</text>
<text x="163.8" y="249.2">B3U-1000P</text>
<text x="138.4" y="255.2">GND</text>
<text x="201.9" y="260.6">AGND</text>
<text x="158.7" y="264.1">GND</text>
<text x="214.6" y="272.1">U4</text>
<text x="214.6" y="287.3">S4B-XH-A(LF)(SN)</text>
</g>
<g font-size="1.6" fill="#840000">
<text x="69" y="40.7">D-</text>
<text x="69" y="43.2">D+</text>
<text x="31.2" y="90.6">GPIO21</text>
<text x="140.2" y="141.4">VDDA</text>
<text x="160.6" y="142.6">D7</text>
<text x="196" y="148.6">D+</text>
<text x="260.9" y="147.7">S1_DRV</text>
<text x="156.6" y="153.1" transform="rotate(-90 156.6 153.1)">GPIO21</text>
<text x="196" y="151.2">D-</text>
<text x="121.4" y="182.9">32K_N</text>
<text x="121.4" y="180.4">32K_P</text>
<text x="128.8" y="189.6">VBAT_SENSE</text>
<text x="159.1" y="207.7" transform="rotate(-90 159.1 207.7)">GPIO8</text>
<text x="154.1" y="216.6" transform="rotate(-90 154.1 216.6)">S2_DRV</text>
<text x="258.3" y="216.3">S2_DRV</text>
<text x="71.6" y="235">32K_P</text>
<text x="71.6" y="245.1">32K_N</text>
<text x="202.3" y="256" transform="rotate(-90 202.3 256)">AGND</text>
<text x="202.3" y="275.1" transform="rotate(-90 202.3 275.1)">S1</text>
<text x="202.3" y="290.3" transform="rotate(-90 202.3 290.3)">S2</text>
</g>
<g font-size="1.6" fill="#0000c2">
<text x="205.7" y="47">RED</text>
<text x="210.8" y="139.7">const int ledPin = D7;</text>
<text x="245.1" y="170.2">S1_DRV = GPIO4, S2_DRV = GPIO6, VBAT_SENSE = GPIO3 (src/main.cpp, rev3 env)</text>
</g>
<g font-size="1.6" fill="#939391">
<text x="46.8" y="83.7">J1</text>
<text x="40.8" y="95.2">GPIO header</text>
</g>
<g font-size="1.5" fill="#840000">
<text x="301.6" y="265.6">Ported from EasyEDA Pro project ESP32C3CameraTrigger 2026-09-02 (rev with side-entry U4)</text>
<text x="301.6" y="274.3">File: openrz67.kicad_sch</text>
<text x="301.6" y="271.6">Sheet: /</text>
<text x="301.6" y="281.7">Size: User</text>
<text x="323.6" y="281.7">Date: 2026-09-15</text>
<text x="386.7" y="281.7">Rev: 3</text>
<text x="301.6" y="284.5">KiCad E.D.A. 10.0.6</text>
<text x="386.6" y="284.5">Id: 1/1</text>
</g>
<g font-size="1.3" fill="#840000">
<text x="35" y="12">1</text>
<text x="85" y="12">2</text>
<text x="135" y="12">3</text>
<text x="185" y="12">4</text>
<text x="235" y="12">5</text>
<text x="285" y="12">6</text>
<text x="335" y="12">7</text>
<text x="385" y="12">8</text>
<text x="113.4" y="22.3">VSYS</text>
<text x="123.5" y="22.3">LED_ASTAT2</text>
<text x="139.5" y="22.3">LED_A</text>
<text x="188.4" y="28.3">ISET</text>
<text x="198.5" y="28.3">GND</text>
<text x="285.4" y="28.3">SW2</text>
<text x="295.5" y="28.3">SW1</text>
<text x="306.5" y="28.3">SW_SYS</text>
<text x="10.3" y="36">A</text>
<text x="34.7" y="32.1">VBUS</text>
<text x="100.4" y="30.3">GND</text>
<text x="110.5" y="30.3">VBUS</text>
<text x="143.9" y="34.5">BAT+</text>
<text x="143.9" y="32">VSYS</text>
<text x="177" y="32">VBUS</text>
<text x="315.2" y="33.2">SW2</text>
<text x="315.2" y="30.7">VCC</text>
<text x="315.2" y="35.8">GND</text>
<text x="345.7" y="33.2">VCC</text>
<text x="345.7" y="35.8">GND</text>
<text x="354.6" y="35.1" transform="rotate(-90 354.6 35.1)">VCC</text>
<text x="408.9" y="36">A</text>
<text x="100.4" y="40.3">GND</text>
<text x="110.5" y="40.3">BAT+</text>
<text x="143.9" y="39.6">GND</text>
<text x="143.9" y="37">STAT2</text>
<text x="177" y="37">ISET</text>
<text x="177" y="39.6">ILIM_VSET</text>
<text x="315.2" y="40.9">SW_SYS</text>
<text x="315.2" y="38.3">SW1</text>
<text x="345.7" y="38.3">SW_SYS</text>
<text x="345.7" y="40.9">GND</text>
<text x="143.9" y="42.1">GND</text>
<text x="160.3" y="46.4" transform="rotate(-90 160.3 46.4)">GND</text>
<text x="177" y="42.1">TS_MR</text>
<text x="188.4" y="44.3">ILIM_VSET GND</text>
<text x="287.9" y="44">VSYS</text>
<text x="293" y="44">SW_SYS</text>
<text x="315.2" y="45.9">GND</text>
<text x="345.7" y="43.4">SW_SYS</text>
<text x="354.6" y="45.3" transform="rotate(-90 354.6 45.3)">GND</text>
<text x="100.4" y="50.3">GND</text>
<text x="110.5" y="50.3">VSYS</text>
<text x="34.7" y="54.9">VBUS</text>
<text x="300.4" y="55.3">GND</text>
<text x="310.5" y="55.3">SW_SYS</text>
<text x="320.4" y="55.3">GND</text>
<text x="330.5" y="55.3">VCC</text>
<text x="340.4" y="55.3">GND</text>
<text x="350.5" y="55.3">SW_SYS</text>
<text x="188.4" y="60.3">TS_MR</text>
<text x="198.5" y="60.3">GND</text>
<text x="119.7" y="66.9" transform="rotate(-90 119.7 66.9)">BAT_CELL</text>
<text x="133.8" y="67.6">BAT+</text>
<text x="118.6" y="72.7">GND</text>
<text x="127.4" y="72.7">GND</text>
<text x="10.2" y="86">B</text>
<text x="408.8" y="86">B</text>
<text x="10.2" y="136">C</text>
<text x="408.8" y="136">C</text>
<text x="320.5" y="148.4">S1</text>
<text x="228.9" y="164.7" transform="rotate(-90 228.9 164.7)">SW_SYS</text>
<text x="10.2" y="186">D</text>
<text x="236.7" y="180.7">VBAT_SENSE</text>
<text x="408.8" y="186">D</text>
<text x="321.8" y="217">S2</text>
<text x="147.1" y="222.3" transform="rotate(-90 147.1 222.3)">S1_DRV</text>
<text x="10.3" y="236">E</text>
<text x="408.9" y="236">E</text>
<text x="202.4" y="272.8">S1</text>
<text x="10.3" y="286">F</text>
<text x="35" y="287.4">1</text>
<text x="85" y="287.4">2</text>
<text x="135" y="287.4">3</text>
<text x="185" y="287.4">4</text>
<text x="235" y="287.4">5</text>
<text x="285" y="287.4">6</text>
<text x="335" y="287.4">7</text>
<text x="385" y="287.4">8</text>
<text x="408.9" y="286">F</text>
<text x="202.4" y="288.1">S2</text>
</g>
<g font-size="1.3" fill="#006464">
<text x="301.2" y="23.8">PWR_FLAG</text>
<text x="38.3" y="25.1">PWR_FLAG</text>
<text x="398.7" y="28.9">H1</text>
<text x="15.7" y="30.2">SHELL</text>
<text x="26" y="35.3">SBU2</text>
<text x="26.1" y="32.7">VBUS</text>
<text x="27.1" y="30.2">GND</text>
<text x="146.5" y="32.6">SYS</text>
<text x="146.5" y="35.2">BAT</text>
<text x="167.8" y="35.2">STAT1</text>
<text x="171.3" y="32.6">IN</text>
<text x="320.3" y="31.3">VOUT</text>
<text x="320.3" y="33.9">L2</text>
<text x="337.1" y="33.9">FB</text>
<text x="393.5" y="34">MountingHole</text>
<text x="27.2" y="40.3">DN2</text>
<text x="27.3" y="37.8">CC1</text>
<text x="146.5" y="37.7">STAT2</text>
<text x="146.5" y="40.2">CE</text>
<text x="163.8" y="40.2">ILIM/VSET</text>
<text x="169.3" y="37.7">ISET</text>
<text x="320.3" y="36.4">PGND</text>
<text x="320.3" y="39">L1</text>
<text x="320.3" y="41.5">VIN</text>
<text x="330.7" y="41.5">PS/SYNC</text>
<text x="335.3" y="39">VINA</text>
<text x="335.6" y="36.4">GND</text>
<text x="398.7" y="41.6">H2</text>
<text x="27.2" y="45.4">DN1</text>
<text x="27.3" y="42.9">DP1</text>
<text x="27.3" y="48">DP2</text>
<text x="146.5" y="42.8">GND</text>
<text x="161" y="43.9" transform="rotate(-90 161 43.9)">EP</text>
<text x="167" y="42.8">TS/MR</text>
<text x="320.3" y="46.6">EP</text>
<text x="336.9" y="44">EN</text>
<text x="393.5" y="46.7">MountingHole</text>
<text x="26" y="50.5">SBU1</text>
<text x="27.3" y="53">CC2</text>
<text x="288.4" y="50.7" transform="rotate(-90 288.4 50.7)">1</text>
<text x="293.5" y="50.7" transform="rotate(-90 293.5 50.7)">2</text>
<text x="15.7" y="58.1">SHELL</text>
<text x="26.1" y="55.6">VBUS</text>
<text x="27.1" y="58.1">GND</text>
<text x="131" y="63.2">PWR_FLAG</text>
<text x="111.1" y="68.3">1</text>
<text x="123.7" y="68.3">D</text>
<text x="128" y="69.4" transform="rotate(-90 128 69.4)">G</text>
<text x="128.9" y="68.3">S</text>
<text x="111.1" y="73.4">2</text>
<text x="25.4" y="143.2">SIG</text>
<text x="27.6" y="139.2" transform="rotate(-90 27.6 139.2)">GND</text>
<text x="27.6" y="149.4" transform="rotate(-90 27.6 149.4)">GND</text>
<text x="143.7" y="149.6">PWR_FLAG</text>
<text x="144.5" y="159.4" transform="rotate(-90 144.5 159.4)">EP</text>
<text x="147" y="161.7" transform="rotate(-90 147 161.7)">VDDA</text>
<text x="149.6" y="161.7" transform="rotate(-90 149.6 161.7)">VDDA</text>
<text x="152.1" y="163.5" transform="rotate(-90 152.1 163.5)">XTAL_P</text>
<text x="154.6" y="163.5" transform="rotate(-90 154.6 163.5)">XTAL_N</text>
<text x="157.2" y="162.9" transform="rotate(-90 157.2 162.9)">U0TXD</text>
<text x="159.7" y="163.2" transform="rotate(-90 159.7 163.2)">U0RXD</text>
<text x="162.3" y="163.8" transform="rotate(-90 162.3 163.8)">GPIO19</text>
<text x="164.8" y="163.8" transform="rotate(-90 164.8 163.8)">GPIO18</text>
<text x="136.4" y="172.4">LNA_IN</text>
<text x="168.8" y="172.4">SPIQ</text>
<text x="136.4" y="175">VDD3P3</text>
<text x="136.4" y="177.5">VDD3P3</text>
<text x="166.6" y="177.5">SPICLK</text>
<text x="168.9" y="175">SPID</text>
<text x="136.4" y="180">XTAL_32K_P</text>
<text x="136.4" y="182.6">XTAL_32K_N</text>
<text x="136.4" y="185.1">GPIO2</text>
<text x="166.5" y="180">SPICS0</text>
<text x="167.4" y="182.6">SPIWP</text>
<text x="167.6" y="185.1">SPIHD</text>
<text x="136.4" y="187.7">CHIP_EN</text>
<text x="136.4" y="190.2">GPIO3</text>
<text x="161.1" y="190.2">VDD3P3_CPU</text>
<text x="165.6" y="187.7">VDD_SPI</text>
<text x="147" y="204" transform="rotate(-90 147 204)">MTMS</text>
<text x="149.6" y="204" transform="rotate(-90 149.6 204)">MTDI</text>
<text x="152.1" y="204" transform="rotate(-90 152.1 204)">VDD3P3_RTC</text>
<text x="154.6" y="204" transform="rotate(-90 154.6 204)">MTCK</text>
<text x="157.2" y="204" transform="rotate(-90 157.2 204)">MTDO</text>
<text x="159.7" y="204" transform="rotate(-90 159.7 204)">GPIO8</text>
<text x="162.3" y="204" transform="rotate(-90 162.3 204)">GPIO9</text>
<text x="164.8" y="204" transform="rotate(-90 164.8 204)">GPIO10</text>
<text x="73.9" y="206.7">PWR_FLAG</text>
<text x="215.1" y="275.3">1</text>
<text x="215.1" y="277.8">2</text>
<text x="215.1" y="280.4">3</text>
<text x="215.1" y="282.9">4</text>
</g>
<g font-size="1.3" fill="#a90000">
<text x="12.6" y="29.1">14</text>
<text x="32.3" y="29.1">1</text>
<text x="43" y="29.9" transform="rotate(-90 43 29.9)">1</text>
<text x="305.9" y="28.7" transform="rotate(-90 305.9 28.7)">1</text>
<text x="32.3" y="31.6">2</text>
<text x="32.3" y="34.2">3</text>
<text x="144" y="31.5">1</text>
<text x="144" y="34.1">2</text>
<text x="173.9" y="31.5">10</text>
<text x="174.5" y="34.1">9</text>
<text x="316.6" y="30.2">1</text>
<text x="316.6" y="32.8">2</text>
<text x="316.6" y="35.3">3</text>
<text x="341.4" y="32.8">10</text>
<text x="342" y="35.3">9</text>
<text x="32.3" y="36.7">4</text>
<text x="32.3" y="39.2">5</text>
<text x="32.3" y="41.8">6</text>
<text x="144" y="36.6">3</text>
<text x="144" y="39.1">4</text>
<text x="144" y="41.7">5</text>
<text x="174.5" y="41.7">6</text>
<text x="174.5" y="39.1">7</text>
<text x="174.5" y="36.6">8</text>
<text x="316.6" y="37.9">4</text>
<text x="316.6" y="40.4">5</text>
<text x="342" y="40.4">7</text>
<text x="342" y="37.9">8</text>
<text x="32.3" y="44.3">7</text>
<text x="32.3" y="46.9">8</text>
<text x="159.9" y="47" transform="rotate(-90 159.9 47)">11</text>
<text x="287.3" y="46.9" transform="rotate(-90 287.3 46.9)">1</text>
<text x="292.4" y="46.9" transform="rotate(-90 292.4 46.9)">2</text>
<text x="316" y="45.5">11</text>
<text x="342" y="42.9">6</text>
<text x="31.7" y="51.9">10</text>
<text x="32.3" y="49.4">9</text>
<text x="12.6" y="57">13</text>
<text x="31.7" y="54.5">11</text>
<text x="31.7" y="57">12</text>
<text x="114.8" y="67.2">1</text>
<text x="121.2" y="67.2">3</text>
<text x="126.9" y="71.9" transform="rotate(-90 126.9 71.9)">1</text>
<text x="131.3" y="67.2">2</text>
<text x="133.2" y="68" transform="rotate(-90 133.2 68)">1</text>
<text x="114.8" y="72.3">2</text>
<text x="140.2" y="111.6">4</text>
<text x="152.9" y="111.6">3</text>
<text x="140.2" y="116.7">1</text>
<text x="152.9" y="116.7">2</text>
<text x="26.5" y="132.8" transform="rotate(-90 26.5 132.8)">3</text>
<text x="31" y="142.1">1</text>
<text x="26.5" y="153.1" transform="rotate(-90 26.5 153.1)">2</text>
<text x="148.5" y="154.4" transform="rotate(-90 148.5 154.4)">1</text>
<text x="143.4" y="156.3" transform="rotate(-90 143.4 156.3)">33</text>
<text x="145.9" y="156.3" transform="rotate(-90 145.9 156.3)">32</text>
<text x="148.5" y="156.3" transform="rotate(-90 148.5 156.3)">31</text>
<text x="151" y="156.3" transform="rotate(-90 151 156.3)">30</text>
<text x="153.5" y="156.3" transform="rotate(-90 153.5 156.3)">29</text>
<text x="156.1" y="156.3" transform="rotate(-90 156.1 156.3)">28</text>
<text x="158.6" y="156.3" transform="rotate(-90 158.6 156.3)">27</text>
<text x="161.2" y="156.3" transform="rotate(-90 161.2 156.3)">26</text>
<text x="163.7" y="156.3" transform="rotate(-90 163.7 156.3)">25</text>
<text x="312.3" y="158.2" transform="rotate(-90 312.3 158.2)">1</text>
<text x="133.9" y="171.3">1</text>
<text x="133.9" y="173.9">2</text>
<text x="173.9" y="173.9">23</text>
<text x="173.9" y="171.3">24</text>
<text x="133.9" y="176.4">3</text>
<text x="133.9" y="178.9">4</text>
<text x="173.9" y="178.9">21</text>
<text x="173.9" y="176.4">22</text>
<text x="133.9" y="181.5">5</text>
<text x="133.9" y="184">6</text>
<text x="173.9" y="184">19</text>
<text x="173.9" y="181.5">20</text>
<text x="133.9" y="186.6">7</text>
<text x="133.9" y="189.1">8</text>
<text x="173.9" y="189.1">17</text>
<text x="173.9" y="186.6">18</text>
<text x="81.8" y="196.7">1</text>
<text x="94.5" y="196.7">2</text>
<text x="145.9" y="206.5" transform="rotate(-90 145.9 206.5)">9</text>
<text x="148.5" y="207.1" transform="rotate(-90 148.5 207.1)">10</text>
<text x="151" y="207.1" transform="rotate(-90 151 207.1)">11</text>
<text x="153.5" y="207.1" transform="rotate(-90 153.5 207.1)">12</text>
<text x="156.1" y="207.1" transform="rotate(-90 156.1 207.1)">13</text>
<text x="158.6" y="207.1" transform="rotate(-90 158.6 207.1)">14</text>
<text x="161.2" y="207.1" transform="rotate(-90 161.2 207.1)">15</text>
<text x="163.7" y="207.1" transform="rotate(-90 163.7 207.1)">16</text>
<text x="78.6" y="211.6" transform="rotate(-90 78.6 211.6)">1</text>
<text x="161.2" y="242" transform="rotate(-90 161.2 242)">1</text>
<text x="161.2" y="254.7" transform="rotate(-90 161.2 254.7)">2</text>
<text x="212.6" y="274.2">1</text>
<text x="212.6" y="276.7">2</text>
<text x="212.6" y="279.3">3</text>
<text x="212.6" y="281.8">4</text>
</g>
<g font-size="1.3" fill="#a5a4a2">
<text x="41.2" y="85">1</text>
<text x="41.2" y="87.5">2</text>
<text x="41.2" y="90">3</text>
</g>
<g font-size="1.3" fill="#939391">
<text x="44.2" y="86.1">Pin_1</text>
<text x="44.2" y="88.6">Pin_2</text>
<text x="44.2" y="91.1">Pin_3</text>
</g>
<g font-size="1" fill="#006464">
<text x="115.4" y="20.2">R18</text>
<text x="99.2" y="29.4">C20</text>
<text x="190.4" y="26.2">R11</text>
<text x="41.9" y="35.8">R9</text>
<text x="99.2" y="39.4">C21</text>
<text x="55.9" y="51">R10</text>
<text x="99.2" y="49.4">C22</text>
<text x="299.2" y="54.4">C23</text>
<text x="319.2" y="54.4">C24</text>
<text x="55.9" y="141.2">L1</text>
<text x="146" y="146.2">C5</text>
<text x="272.4" y="147.4">R21</text>
<text x="69.8" y="181.8">C4</text>
<text x="81.3" y="181.8">C3</text>
<text x="194.3" y="197">C6</text>
<text x="273.6" y="216">R22</text>
<text x="144.8" y="241.5">C7</text>
</g>
</svg>
